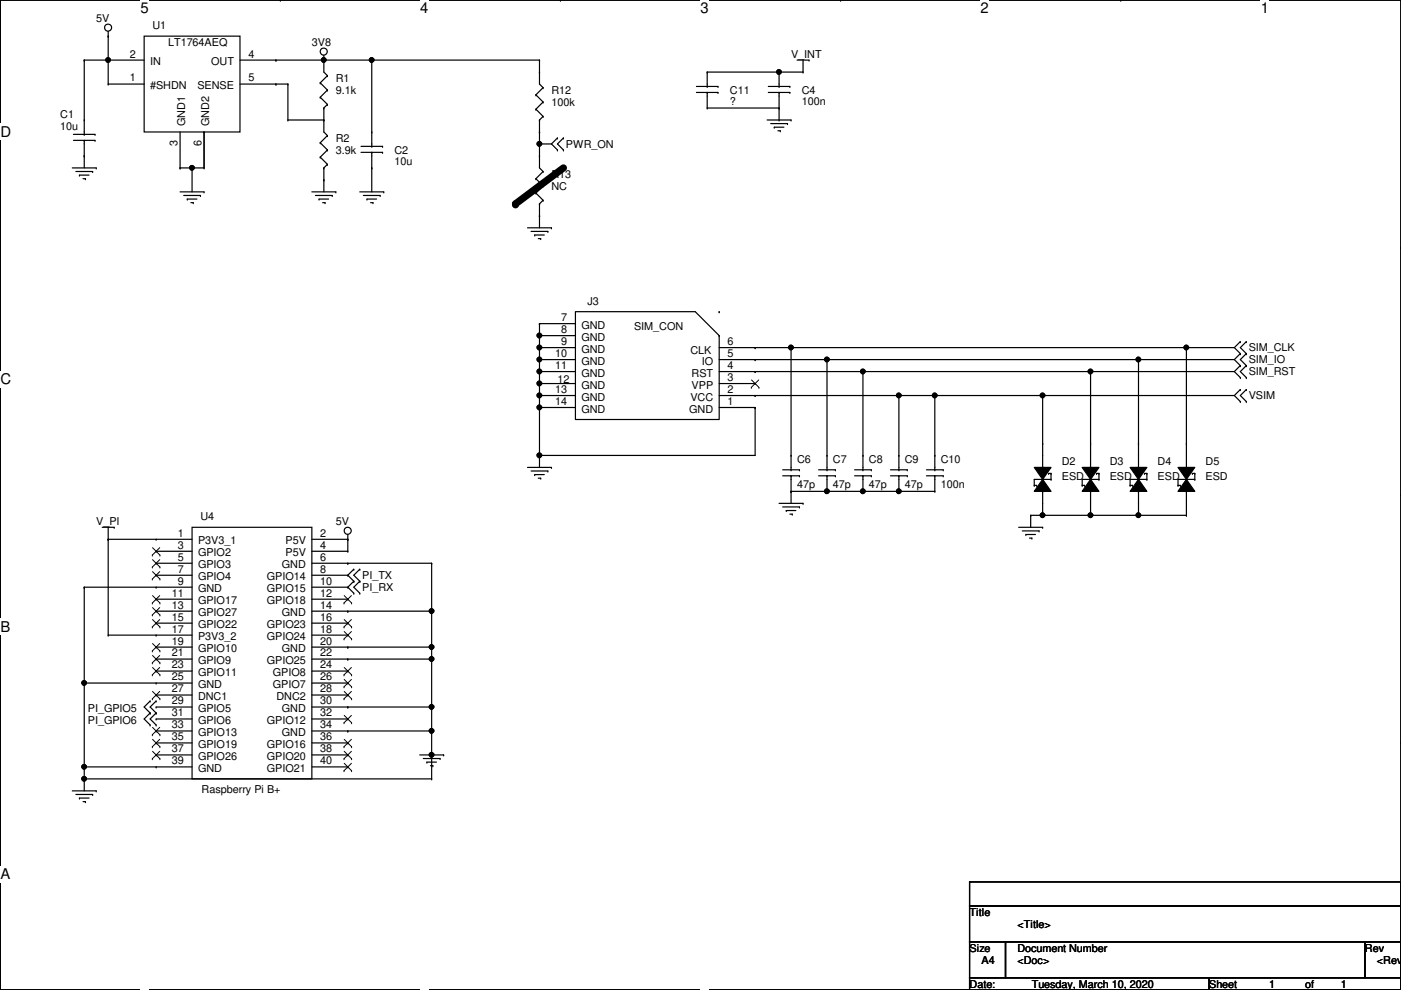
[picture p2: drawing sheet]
<svg xmlns="http://www.w3.org/2000/svg" width="297mm" height="210mm" viewBox="0 0 297 210" stroke-linecap="round" stroke-linejoin="round" font-family="sans-serif">
<path d="M.1 0h296.9v209.8h-296.9z" fill="none" stroke="#000" stroke-width=".25"/>
<g fill="#fff">
<path d="M29.8 0h1.7v3.5h-1.7z"/>
<path d="M29.8 209.8l1.7 .1z"/>
</g>
<path d="M59.4 0h.1M59.4 209.8h.1" fill="none" stroke="#000" stroke-width=".25"/>
<g fill="#fff">
<path d="M89.1 0h1.7v3.5h-1.7z"/>
<path d="M89.1 209.8l1.7 .1z"/>
</g>
<path d="M118.8 0h.1M118.8 209.8h.1" fill="none" stroke="#000" stroke-width=".25"/>
<g fill="#fff">
<path d="M148.5 0h1.7v3.5h-1.7z"/>
<path d="M148.5 209.8l1.7 .1z"/>
</g>
<path d="M178.2 0h.1M178.2 209.8h.1" fill="none" stroke="#000" stroke-width=".25"/>
<g fill="#fff">
<path d="M207.9 0h1.7v3.5h-1.7z"/>
<path d="M207.9 209.8l1.7 .1z"/>
</g>
<path d="M237.6 0h.1M237.6 209.8h.1" fill="none" stroke="#000" stroke-width=".25"/>
<g fill="#fff">
<path d="M267.3 0h1.7v3.5h-1.7z"/>
<path d="M267.3 209.8l1.7 .1z"/>
<path d="M.1 26.2h2.2v3.5h-2.2z"/>
<path d="M297 26.2l.1 3.5z"/>
<path d="M.1 78.7h2.2v3.5h-2.2z"/>
<path d="M297 78.7l.1 3.5z"/>
</g>
<path d="M.1 52.5h.1M297 52.5h.1" fill="none" stroke="#000" stroke-width=".25"/>
<g fill="#fff">
<path d="M.1 131.1h2.1v3.5h-2.1z"/>
<path d="M297 131.1l.1 3.5z"/>
</g>
<path d="M.1 104.9h.1M297 104.9h.1" fill="none" stroke="#000" stroke-width=".25"/>
<path d="M.1 104.9h.1M297 104.9h.1" fill="none" stroke="#000" stroke-width=".21"/>
<g fill="#fff">
<path d="M.1 183.6h2.1v3.5h-2.1z"/>
<path d="M297 183.6l.1 3.5z"/>
</g>
<g fill="none" stroke="#000" stroke-width=".25">
<path d="M17.9 12.7h.1M17.9 12.7h12.7M17.9 12.7v15.8M22.9 7.7h.1M22.9 12.7h.1M22.9 17.8h.1M22.9 6.6v11.2M22.9 17.8h7.7M30.6 7.7h20.3v20.3h-20.3zM50.9 12.7h63.5M50.9 17.8h10.1M58.5 12.7h.1"/>
<path d="M58.5 17.8h.1M61 17.8h.1M61 17.8v7.6M67.9 17.6h.1M67.9 17.6l1.5 1.5M68.7 12.7h.1M68.7 11.7v3.6l.7 .7M69.4 16h.1M69.4 19.1h.1M69.4 16l-1.5 1.6M69.4 19.1l-1.5 1.5M78.8 12.7h.1"/>
<path d="M78.8 12.7v18.3M114.4 15.3h.1M114.4 12.7h.1M114.4 12.7v5.1l.7 .8M115.1 18.6h.1M115.1 18.6l-1.5 1.5M147.7 19.6h4.5M147.7 18.3h4.5M149.9 18.3h.1M149.9 19.6h.1M149.9 15.3h.1M149.9 15.3v3"/>
<path d="M149.9 19.6v3.3M149.9 15.3h20.4M152.2 19.6h.1M152.2 18.3h.1M162.9 19.6h4.6M162.9 18.3h4.6M165.2 18.3h.1M165.2 19.6h.1M165.2 15.3h.1M165.2 15.3v3M165.2 19.6v5.8M167.5 19.6h.1"/>
<path d="M167.5 18.3h.1M169 12.7h2.5M170.3 15.3h.1M170.3 12.7v2.6M171.5 12.7h.1M15.3 35.6h5.1M15.6 29.8h4.5M15.6 28.5h4.5M16.1 36.4h3.5M16.8 37.1h.1M16.8 37.1h2.1M17.6 37.9h.5"/>
<path d="M17.9 28.5h.1M17.9 29.8h.1M17.9 25.4h.1M17.9 33.1h.1M17.9 29.8v5.8M18.1 37.9h.1M19.6 36.4h.1M20.1 29.8h.1M20.1 28.5h.1M20.4 35.6h.1M38.2 35.6h.1M38.2 35.6h5.1"/>
<path d="M38.2 28v7.6M40.7 35.6h.1M40.7 35.6v5.1M43.3 35.6h.1M43.3 28h.1M43.3 28v7.6M61 25.4h.1M61 25.4h7.7M67.9 30.3h.1M67.9 33.3h.1M67.9 20.6h.1M67.9 30.3l1.5 1.5"/>
<path d="M67.9 33.3l1.5 1.5M67.9 20.6l1.5 1.5M68.7 35.6h.1M68.7 25.4h.1M68.7 38.1h.1M68.7 22.9h.1M68.7 22.9v5.1l.7 .7M68.7 35.6v5.1M69.4 28.7h.1M69.4 31.8h.1M69.4 34.8h.1M69.4 22.1h.1"/>
<path d="M69.4 28.7l-1.5 1.6M69.4 31.8l-1.5 1.5M69.4 34.8l-.7 .8M69.4 22.1l-.7 .8M76.5 32.3h4.6M76.5 31h4.6M78.8 31h.1M78.8 32.3h.1M78.8 28h.1M78.8 35.6h.1M78.8 32.3v8.4M81.1 32.3h.1"/>
<path d="M81.1 31h.1M113.6 37.9h.1M113.6 20.1h.1M113.6 23.2h.1M113.6 37.9l1.5 1.5M113.6 20.1l1.5 1.5M113.6 23.2l1.5 1.5M114.4 33.1h.1M114.4 25.4h.1M114.4 28h.1M114.4 30.5h.1M114.4 25.4v10.2l.7 .8"/>
<path d="M114.4 30.5h2.5M115.1 36.4h.1M115.1 39.4h.1M115.1 21.6h.1M115.1 24.7h.1M115.1 36.4l-1.5 1.5M115.1 39.4l-1.5 1.5M115.1 21.6l-1.5 1.6M115.1 24.7l-.7 .7M116.9 30.5l1.3 1.3M118.2 29.3h.1M118.2 31.8h.1"/>
<path d="M118.2 29.3l-1.3 1.2M119.5 31.8h.1M119.5 29.3h.1M119.5 29.3l-1.3 1.2 1.3 1.3M149.9 22.9h.1M149.9 22.9h15.3M162.6 25.4h5.1M163.4 26.2h3.6M164.2 27h.1M164.2 27h2M164.9 27.7h.5M165.2 22.9h.1"/>
<path d="M165.2 25.4h.1M165.4 27.7h.1M167 26.2h.1M167.7 25.4h.1M38.2 40.7h5.1M38.9 41.4h3.6M39.7 42.2h.1M39.7 42.2h2M40.5 43h.5M41 43h.1M42.5 41.4h.1M43.3 40.7h.1"/>
<path d="M66.1 40.7h5.1M66.9 41.4h3.5M67.6 42.2h.1M67.6 42.2h2.1M68.4 43h.5M68.9 43h.1M70.4 41.4h.1M71.2 40.7h.1M76.3 40.7h5.1M77 41.4h3.6M77.8 42.2h.1M77.8 42.2h2"/>
<path d="M78.6 43h.5M79.1 43h.1M80.6 41.4h.1M81.4 40.7h.1M111.8 48.3h5.1M112.6 49.1h3.6M113.4 49.8h.1M113.4 49.8h2M113.6 40.9h.1M113.6 40.9l1.5 1.6M114.1 50.6h.5M114.4 43.2h.1"/>
<path d="M114.4 45.8h.1M114.4 43.2v5.1M114.6 50.6h.1M115.1 42.5h.1M115.1 42.5l-.7 .7M116.2 49.1h.1M116.9 48.3h.1M114.4 68.6h.1M114.4 71.2h.1M114.4 73.7h.1M114.4 76.2h.1M114.4 78.8h.1"/>
<path d="M114.4 68.6v30.5M114.4 78.8h7.6M114.4 73.7h7.6M114.4 76.2h7.6M114.4 68.6h7.6M114.4 71.2h7.6M122 66.1h25.4l5.1 5.1v17.7h-30.5zM152.5 66.1h.1M152.5 71.2h.1M152.5 78.8h109.2M152.5 73.7h109.2M152.5 76.2h109.2"/>
<path d="M160.1 78.8h.1M160.1 73.7h.1M160.1 76.2h.1M167.7 73.7h.1M167.7 73.7v25.9M175.3 76.2h.1M175.3 76.2v23.4M183 78.8h.1M183 78.8v20.8M231.2 78.8h.1M231.2 78.8v20.3M241.4 76.2h.1"/>
<path d="M241.4 76.2v22.9M251.5 73.7h.1M251.5 73.7v25.4M261.7 73.7l1.3 1.3M261.7 76.2l1.3 1.3M261.7 78.8l1.3 1.3M263 72.4h.1M263 75h.1M263 77.5h.1M263 72.4l-1.3 1.3M263 75l-1.3 1.2M263 77.5l-1.3 1.3"/>
<path d="M264.2 75h.1M264.2 72.4h.1M264.2 77.5h.1M264.2 72.4l-1.2 1.3 1.2 1.3M264.2 75l-1.2 1.2 1.2 1.3M264.2 77.5l-1.2 1.3 1.2 1.3M111.8 99.1h5.1M112.6 99.9h3.6M114.4 81.3h.1M114.4 83.9h.1M114.4 86.4h.1M114.4 96.6h.1"/>
<path d="M114.4 83.9h7.6M114.4 86.4h7.6M114.4 81.3h7.6M116.2 99.9h.1M116.9 99.1h.1M152.5 83.9h109.2M152.5 86.4h7.6M152.5 81.3h7.6M160.1 83.9h.1M160.1 86.4h.1M160.1 81.3h.1M160.1 86.4v10.2h-45.7"/>
<path d="M165.9 99.6h3.6M167.7 99.6h.1M167.7 96.6h.1M169.5 99.6h.1M173.6 99.6h3.5M175.3 99.6h.1M175.3 96.6h.1M177.1 99.6h.1M181.2 99.6h3.5M183 99.6h.1M183 96.6h.1M184.7 99.6h.1"/>
<path d="M188.8 99.6h3.6M190.6 99.6h.1M190.6 96.6h.1M190.6 83.9h.1M190.6 83.9v15.7M192.4 99.6h.1M196.4 99.6h3.6M198.2 99.6h.1M198.2 96.6h.1M198.2 83.9h.1M198.2 83.9v15.7M200 99.6h.1"/>
<path d="M219.3 99.1h3.5l-1.7 2.5zM221.1 99.1h.1M221.1 94h.1M221.1 83.9h.1M221.1 83.9v15.2M229.4 99.1h3.6l-1.8 2.5zM231.2 99.1h.1M231.2 94h.1M239.6 99.1h3.6l-1.8 2.5zM241.4 99.1h.1M241.4 94h.1M249.8 99.1h3.5l-1.8 2.5z"/>
<path d="M251.5 99.1h.1M251.5 94h.1M261.7 83.9l1.3 1.2M263 80.1h.1M263 82.6h.1M263 85.1h.1M263 82.6l-1.3 1.3M264.2 80.1h.1M264.2 85.1h.1M264.2 82.6h.1M264.2 82.6l-1.2 1.3 1.2 1.2M21.7 111.8h2.5"/>
<path d="M22.9 114.3h.1M22.9 111.8v22.9M22.9 114.3h17.8M24.2 111.8h.1M33.1 114.3h.1M33.1 116.9h.1M33.1 119.4h.1M33.1 116.9h7.6M33.1 119.4h7.6M40.7 111.8h25.4v53.3h-25.4zM66.1 114.3h7.6M66.1 116.9h7.6"/>
<path d="M66.1 119.4h25.4M73.7 114.3h.1M73.7 116.9h.1M73.7 119.4h.1M73.7 113.3v3.6M91.5 119.4h.1M91.5 119.4v45.7M113.4 100.6h.1M113.4 100.6h2M114.1 101.4h.5M114.6 101.4h.1M165.2 106.7h5.1"/>
<path d="M165.9 107.5h3.6M165.9 100.9h3.6M166.7 108.2h.1M166.7 108.2h2M167.5 109h.5M167.7 100.9h.1M167.7 104.2h.1M167.7 100.9v5.8M167.7 104.2h30.5M168 109h.1M169.5 107.5h.1M169.5 100.9h.1"/>
<path d="M170.3 106.7h.1M173.6 100.9h3.5M175.3 100.9h.1M175.3 104.2h.1M175.3 100.9v3.3M177.1 100.9h.1M181.2 100.9h3.5M183 100.9h.1M183 104.2h.1M183 100.9v3.3M184.7 100.9h.1M188.8 100.9h3.6"/>
<path d="M190.6 100.9h.1M190.6 104.2h.1M190.6 100.9v3.3M192.4 100.9h.1M196.4 100.9h3.6M198.2 100.9h.1M198.2 104.2h.1M198.2 100.9v3.3M200 100.9h.1M216 111.8h5.1M216.7 112.6h3.6M217.5 113.3h.1"/>
<path d="M217.5 113.3h2M218.3 114.1h.5M218.5 109.3h.1M218.5 109.3h33M218.5 109.3v2.5M218.8 114.1h.1M219.3 102.9h.1M219.3 102.9h.5M219.8 102.9h.1M220.3 112.6h.1M221.1 101.6l1.7 2.6h-3.5zM221.1 111.8h.1"/>
<path d="M221.1 104.2h.1M221.1 109.3h.1M221.1 104.2v5.1M222.3 100.4h.1M222.3 100.4h.5M222.8 101.6h.1M222.8 100.4h.1M222.8 101.6h-3.5v1.3M222.8 100.4v1.2M229.4 102.9h.1M229.4 102.9h.6M230 102.9h.1"/>
<path d="M231.2 101.6l1.8 2.6h-3.6zM231.2 104.2h.1M231.2 109.3h.1M231.2 104.2v5.1M232.5 100.4h.1M232.5 100.4h.5M233 101.6h.1M233 100.4h.1M233 101.6h-3.6v1.3M233 100.4v1.2M239.6 102.9h.1M239.6 102.9h.5"/>
<path d="M240.1 102.9h.1M241.4 101.6l1.8 2.6h-3.6zM241.4 104.2h.1M241.4 109.3h.1M241.4 104.2v5.1M242.7 100.4h.1M242.7 100.4h.5M243.2 101.6h.1M243.2 100.4h.1M243.2 101.6h-3.6v1.3M243.2 100.4v1.2M249.8 102.9h.1"/>
<path d="M249.8 102.9h.5M250.3 102.9h.1M251.5 101.6l1.8 2.6h-3.5zM251.5 104.2h.1M251.5 109.3h.1M251.5 104.2v5.1M252.8 100.4h.1M252.8 100.4h.5M253.3 101.6h.1M253.3 100.4h.1M253.3 101.6h-3.5v1.3M253.3 100.4v1.2"/>
<path d="M17.9 124.5h.1M17.9 124.5h22.8M17.9 124.5v43.2M22.9 134.7h.1M22.9 134.7h17.8M33.1 122h.1M33.1 124.5h.1M33.1 127h.1M33.1 129.6h.1M33.1 132.1h.1M33.1 134.7h.1M33.1 137.2h.1"/>
<path d="M33.1 139.7h.1M33.1 122h7.6M33.1 127h7.6M33.1 129.6h7.6M33.1 132.1h7.6M33.1 137.2h7.6M33.1 139.7h7.6M66.1 122h7.6M66.1 124.5h7.6M66.1 127h7.6M66.1 129.6h25.4M66.1 132.1h7.6"/>
<path d="M66.1 134.7h7.6M66.1 137.2h25.4M66.1 139.7h25.4M73.7 122h.1M73.7 124.5h.1M73.7 127h.1M73.7 129.6h.1M73.7 132.1h.1M73.7 134.7h.1M73.7 137.2h.1M73.7 139.7h.1M73.7 122l1.3 1.2"/>
<path d="M73.7 124.5l1.3 1.3M75 120.7h.1M75 123.2h.1M75 125.8h.1M75 120.7l-1.3 1.3M75 123.2l-1.3 1.3M76.3 123.2h.1M76.3 120.7h.1M76.3 125.8h.1M76.3 120.7l-1.3 1.3 1.3 1.2M76.3 123.2l-1.3 1.3 1.3 1.3M91.5 129.6h.1"/>
<path d="M91.5 137.2h.1M91.5 139.7h.1M.1 157.4h.1M17.9 144.8h.1M17.9 144.8h22.8M31.8 148.6h.1M31.8 151.2h.1M31.8 153.7h.1M31.8 148.6l-1.2 1.3 1.2 1.3M31.8 151.2l-1.2 1.2 1.2 1.3M33.1 148.6h.1M33.1 151.2h.1"/>
<path d="M33.1 153.7h.1M33.1 142.3h.1M33.1 144.8h.1M33.1 147.4h.1M33.1 149.9h.1M33.1 152.4h.1M33.1 155h.1M33.1 157.5h.1M33.1 148.6l-1.3 1.3 1.3 1.3M33.1 151.2l-1.3 1.2 1.3 1.3M33.1 142.3h7.6M33.1 147.4h7.6"/>
<path d="M33.1 149.9h7.6M33.1 152.4h7.6M33.1 155h7.6M33.1 157.5h7.6M66.1 142.3h7.6M66.1 144.8h7.6M66.1 147.4h7.6M66.1 149.9h25.4M66.1 152.4h7.6M66.1 155h25.4M66.1 157.5h7.6M73.7 142.3h.1"/>
<path d="M73.7 144.8h.1M73.7 147.4h.1M73.7 149.9h.1M73.7 152.4h.1M73.7 155h.1M73.7 157.5h.1M91.5 155h.1M91.5 149.9h.1M297 157.4h.1M15.3 167.7h5.1M16.1 168.4h3.5M16.8 169.2h.1"/>
<path d="M16.8 169.2h2.1M17.6 170h.5M17.9 162.6h.1M17.9 165.1h.1M17.9 162.6h22.8M17.9 165.1h73.6M18.1 170h.1M19.6 168.4h.1M20.4 167.7h.1M33.1 160.1h.1M33.1 162.6h.1M33.1 160.1h7.6"/>
<path d="M66.1 160.1h7.6M66.1 162.6h7.6M73.7 160.1h.1M73.7 162.6h.1M89 160.1h5.1M89.7 160.8h3.6M90.5 161.6h.1M90.5 161.6h2M91.3 162.3h.5M91.5 165.1h.1M91.8 162.3h.1M93.3 160.8h.1"/>
<path d="M94.1 160.1h.1M205.6 187h91.4v5.1h-91.4zM205.6 192.1h91.4v7.6h-91.4zM205.6 199.7h7.6v7.6h-7.6zM213.2 199.7h76.2v7.6h-76.2zM289.4 199.7h7.6v7.6h-7.6zM205.6 207.3h50.8v2.5h-50.8zM256.4 207.3h40.6v2.5h-40.6z"/>
<circle cx="22.9" cy="5.9" r=".75"/>
<circle cx="22.9" cy="12.7" r=".49"/>
<circle cx="68.6" cy="10.9" r=".75"/>
<circle cx="68.6" cy="12.7" r=".49"/>
<circle cx="78.8" cy="12.7" r=".49"/>
<circle cx="165.2" cy="15.3" r=".49"/>
<circle cx="40.7" cy="35.6" r=".49"/>
<circle cx="114.4" cy="30.5" r=".49"/>
<circle cx="114.4" cy="71.1" r=".49"/>
<circle cx="114.4" cy="76.2" r=".49"/>
<circle cx="114.4" cy="73.7" r=".49"/>
<circle cx="114.4" cy="78.8" r=".49"/>
<circle cx="167.7" cy="73.7" r=".49"/>
<circle cx="175.3" cy="76.2" r=".49"/>
<circle cx="182.9" cy="78.8" r=".49"/>
<circle cx="231.2" cy="78.8" r=".49"/>
<circle cx="241.4" cy="76.2" r=".49"/>
<circle cx="251.5" cy="73.7" r=".49"/>
<circle cx="114.4" cy="81.3" r=".49"/>
<circle cx="114.4" cy="86.4" r=".49"/>
<circle cx="114.4" cy="96.5" r=".49"/>
<circle cx="114.4" cy="83.8" r=".49"/>
<circle cx="190.6" cy="83.8" r=".49"/>
<circle cx="198.2" cy="83.8" r=".49"/>
<circle cx="221" cy="83.8" r=".49"/>
<circle cx="73.7" cy="112.5" r=".75"/>
<circle cx="175.3" cy="104.2" r=".49"/>
<circle cx="182.9" cy="104.2" r=".49"/>
<circle cx="190.6" cy="104.2" r=".49"/>
<circle cx="221" cy="109.2" r=".49"/>
<circle cx="231.2" cy="109.2" r=".49"/>
<circle cx="241.4" cy="109.2" r=".49"/>
<circle cx="91.5" cy="129.6" r=".49"/>
<circle cx="91.5" cy="137.2" r=".49"/>
<circle cx="91.5" cy="139.7" r=".49"/>
<circle cx="17.8" cy="144.8" r=".49"/>
<circle cx="91.5" cy="155" r=".49"/>
<circle cx="91.5" cy="149.9" r=".49"/>
<circle cx="17.8" cy="165.1" r=".49"/>
<circle cx="17.8" cy="162.6" r=".49"/>
<circle cx="91.5" cy="160" r=".49"/>
</g>
<path d="M119.5 35.6l-10.2 7.6" fill="none" stroke="#000" stroke-width="1.5"/>
<circle cx="109.3" cy="43.2" r=".76" fill="#000"/>
<g fill="#000">
<path d="M221.1 101.6l1.7 2.6h-3.5z" fill-rule="evenodd"/>
<path d="M219.3 99.1h3.5l-1.7 2.5z" fill-rule="evenodd"/>
<path d="M231.2 101.6l1.8 2.6h-3.6z" fill-rule="evenodd"/>
<path d="M229.4 99.1h3.6l-1.8 2.5z" fill-rule="evenodd"/>
<path d="M241.4 101.6l1.8 2.6h-3.6z" fill-rule="evenodd"/>
<path d="M239.6 99.1h3.6l-1.8 2.5z" fill-rule="evenodd"/>
<path d="M251.5 101.6l1.8 2.6h-3.5z" fill-rule="evenodd"/>
<path d="M249.8 99.1h3.5l-1.8 2.5z" fill-rule="evenodd"/>
<circle cx="22.9" cy="12.7" r=".49"/>
<circle cx="68.6" cy="12.7" r=".49"/>
<circle cx="78.8" cy="12.7" r=".49"/>
<circle cx="165.2" cy="15.3" r=".49"/>
<circle cx="40.7" cy="35.6" r=".49"/>
<circle cx="114.4" cy="30.5" r=".49"/>
<circle cx="114.4" cy="71.1" r=".49"/>
<circle cx="114.4" cy="76.2" r=".49"/>
<circle cx="114.4" cy="73.7" r=".49"/>
<circle cx="114.4" cy="78.8" r=".49"/>
<circle cx="167.7" cy="73.7" r=".49"/>
<circle cx="175.3" cy="76.2" r=".49"/>
<circle cx="182.9" cy="78.8" r=".49"/>
<circle cx="231.2" cy="78.8" r=".49"/>
<circle cx="241.4" cy="76.2" r=".49"/>
<circle cx="251.5" cy="73.7" r=".49"/>
<circle cx="114.4" cy="81.3" r=".49"/>
<circle cx="114.4" cy="86.4" r=".49"/>
<circle cx="114.4" cy="96.5" r=".49"/>
<circle cx="114.4" cy="83.8" r=".49"/>
<circle cx="190.6" cy="83.8" r=".49"/>
<circle cx="198.2" cy="83.8" r=".49"/>
<circle cx="221" cy="83.8" r=".49"/>
<circle cx="175.3" cy="104.2" r=".49"/>
<circle cx="182.9" cy="104.2" r=".49"/>
<circle cx="190.6" cy="104.2" r=".49"/>
<circle cx="221" cy="109.2" r=".49"/>
<circle cx="231.2" cy="109.2" r=".49"/>
<circle cx="241.4" cy="109.2" r=".49"/>
<circle cx="91.5" cy="129.6" r=".49"/>
<circle cx="91.5" cy="137.2" r=".49"/>
<circle cx="91.5" cy="139.7" r=".49"/>
<circle cx="17.8" cy="144.8" r=".49"/>
<circle cx="91.5" cy="155" r=".49"/>
<circle cx="91.5" cy="149.9" r=".49"/>
<circle cx="17.8" cy="165.1" r=".49"/>
<circle cx="17.8" cy="162.6" r=".49"/>
<circle cx="91.5" cy="160" r=".49"/>
</g>
<g fill="none" stroke="#000" stroke-width=".21">
<path d="M159.3 82.1h.1M159.3 80.6l1.6 1.5M160.9 80.6l-1.6 1.5M160.9 82.1h.1M32.3 117.7h.1M32.3 116.1l1.6 1.6M32.3 118.7l1.6 1.5M33.9 116.1l-1.6 1.6M33.9 118.7l-1.6 1.5M33.9 117.7h.1M32.3 120.2h.1M32.3 122.8h.1"/>
<path d="M32.3 127.8h.1M32.3 130.4h.1M32.3 132.9h.1M32.3 138h.1M32.3 121.2l1.6 1.6M32.3 126.3l1.6 1.5M32.3 128.8l1.6 1.6M32.3 131.4l1.6 1.5M32.3 136.4l1.6 1.6M32.3 139l1.6 1.5M33.9 121.2l-1.6 1.6M33.9 126.3l-1.6 1.5"/>
<path d="M33.9 128.8l-1.6 1.6M33.9 131.4l-1.6 1.5M33.9 136.4l-1.6 1.6M33.9 139l-1.6 1.5M33.9 120.2h.1M33.9 122.8h.1M33.9 127.8h.1M33.9 130.4h.1M33.9 132.9h.1M33.9 138h.1M72.9 127.8h.1M72.9 132.9h.1"/>
<path d="M72.9 135.5h.1M73 126.3l1.5 1.5M73 131.4l1.5 1.5M73 133.9l1.5 1.6M74.5 126.3l-1.6 1.5M74.5 131.4l-1.6 1.5M74.5 133.9l-1.6 1.6M74.5 127.8h.1M74.5 132.9h.1M74.5 135.5h.1M32.3 140.5h.1M32.3 143.1h.1"/>
<path d="M32.3 148.2h.1M32.3 155.8h.1M32.3 158.3h.1M32.3 141.5l1.6 1.6M32.3 146.6l1.6 1.6M32.3 154.2l1.6 1.6M32.3 156.8l1.6 1.5M32.3 159.3l1.6 1.6M33.9 141.5l-1.6 1.6M33.9 146.6l-1.6 1.6M33.9 154.2l-1.6 1.6M33.9 156.8l-1.6 1.5"/>
<path d="M33.9 159.3l-1.6 1.6M33.9 140.5h.1M33.9 143.1h.1M33.9 148.2h.1M33.9 155.8h.1M33.9 158.3h.1M72.9 143.1h.1M72.9 145.6h.1M72.9 148.2h.1M72.9 153.2h.1M72.9 158.3h.1M73 141.5l1.5 1.6"/>
<path d="M73 144.1l1.5 1.5M73 146.6l1.5 1.6M73 151.7l1.5 1.5M73 156.8l1.5 1.5M73 159.3l1.5 1.6M74.5 141.5l-1.6 1.6M74.5 144.1l-1.6 1.5M74.5 146.6l-1.6 1.6M74.5 151.7l-1.6 1.5M74.5 156.8l-1.6 1.5M74.5 159.3l-1.6 1.6M74.5 143.1h.1"/>
<path d="M74.5 145.6h.1M74.5 148.2h.1M74.5 153.2h.1M74.5 158.3h.1M32.3 160.9h.1M33.9 160.9h.1M72.9 160.9h.1M72.9 163.4h.1M73 161.8l1.5 1.6M74.5 161.8l-1.6 1.6M74.5 160.9h.1M74.5 163.4h.1"/>
</g>
<g font-size="3.1">
<text x="29.8" y="2.8">5</text>
<text x="89.1" y="2.8">4</text>
<text x="148.5" y="2.8">3</text>
<text x="207.9" y="2.8">2</text>
<text x="267.3" y="2.8">1</text>
<text x=".1" y="29">D</text>
<text x=".1" y="81.5">C</text>
<text x=".1" y="133.9">B</text>
<text x=".1" y="186.4">A</text>
</g>
<g font-size="2.3">
<text x="20.4" y="4.7">5V</text>
<text x="32.3" y="6.2">U1</text>
<text x="35.6" y="9.7">LT1764AEQ</text>
<text x="66.1" y="9.7">3V8</text>
<text x="27.5" y="12.2">2</text>
<text x="27.5" y="17.3">1</text>
<text x="31.8" y="13.8">IN</text>
<text x="44.8" y="13.8">OUT</text>
<text x="52.7" y="17.3">5</text>
<text x="52.7" y="12.2">4</text>
<text x="71.2" y="17.4">R1</text>
<text x="167.7" y="12.3">V_INT</text>
<text x="31.8" y="18.9">#SHDN</text>
<text x="41.9" y="18.9">SENSE</text>
<text x="71.2" y="19.9">9.1k</text>
<text x="116.9" y="19.9">R12</text>
<text x="116.9" y="22.4">100k</text>
<text x="154.8" y="19.9">C11</text>
<text x="154.8" y="22.2">?</text>
<text x="170" y="19.9">C4</text>
<text x="170" y="22.2">100n</text>
<text x="12.8" y="25">C1</text>
<text x="12.8" y="27.5">10u</text>
<text x="39.2" y="26.7" transform="rotate(-90 39.2 26.7)">GND1</text>
<text x="44.3" y="26.7" transform="rotate(-90 44.3 26.7)">GND2</text>
<text x="37.6" y="31" transform="rotate(-90 37.6 31)">3</text>
<text x="42.7" y="31" transform="rotate(-90 42.7 31)">6</text>
<text x="71.2" y="30.1">R2</text>
<text x="71.2" y="32.6">3.9k</text>
<text x="83.6" y="32.6">C2</text>
<text x="83.6" y="34.9">10u</text>
<text x="120" y="31.3">PWR_ON</text>
<text x="116.9" y="37.7">R13</text>
<text x="116.9" y="40.2">NC</text>
<text x="124.5" y="64.6">J3</text>
<text x="119" y="68.1">7</text>
<text x="119" y="70.6">8</text>
<text x="123.3" y="69.7">GND</text>
<text x="134.4" y="69.9">SIM_CON</text>
<text x="117.7" y="75.7">10</text>
<text x="119" y="73.2">9</text>
<text x="123.3" y="72.2">GND</text>
<text x="123.3" y="74.8">GND</text>
<text x="123.3" y="77.3">GND</text>
<text x="146.4" y="75">CLK</text>
<text x="148.8" y="77.3">IO</text>
<text x="154.3" y="73.2">6</text>
<text x="154.3" y="75.7">5</text>
<text x="264.7" y="74.5">SIM_CLK</text>
<text x="264.7" y="77">SIM_IO</text>
<text x="117.7" y="78.2">11</text>
<text x="117.7" y="83.3">13</text>
<text x="118.2" y="81.1">12</text>
<text x="123.3" y="79.8">GND</text>
<text x="123.3" y="82.4">GND</text>
<text x="146.6" y="79.8">RST</text>
<text x="146.6" y="82.4">VPP</text>
<text x="154.3" y="78.2">4</text>
<text x="154.3" y="80.8">3</text>
<text x="154.3" y="83.3">2</text>
<text x="264.7" y="79.6">SIM_RST</text>
<text x="117.7" y="85.9">14</text>
<text x="123.3" y="84.9">GND</text>
<text x="123.3" y="87.5">GND</text>
<text x="146.1" y="87.5">GND</text>
<text x="146.4" y="84.9">VCC</text>
<text x="154.3" y="85.9">1</text>
<text x="264.7" y="84.7">VSIM</text>
<text x="169" y="98.1">C6</text>
<text x="176.6" y="98.1">C7</text>
<text x="184.2" y="98.1">C8</text>
<text x="191.9" y="98.1">C9</text>
<text x="199.5" y="98.1">C10</text>
<text x="225.1" y="98.6">D2</text>
<text x="225.1" y="101.7">ESD</text>
<text x="235.3" y="98.6">D3</text>
<text x="235.3" y="101.7">ESD</text>
<text x="245.4" y="98.6">D4</text>
<text x="245.4" y="101.7">ESD</text>
<text x="255.6" y="98.6">D5</text>
<text x="255.6" y="101.7">ESD</text>
<text x="169" y="103.5">47p</text>
<text x="176.6" y="103.5">47p</text>
<text x="184.2" y="103.5">47p</text>
<text x="191.9" y="103.5">47p</text>
<text x="199.5" y="103.5">100n</text>
<text x="20.4" y="111.3">V_PI</text>
<text x="37.7" y="113.8">1</text>
<text x="42.5" y="110.3">U4</text>
<text x="67.9" y="113.8">2</text>
<text x="71.2" y="111.3">5V</text>
<text x="37.7" y="116.3">3</text>
<text x="37.7" y="118.9">5</text>
<text x="42" y="115.4">P3V3_1</text>
<text x="42" y="117.9">GPIO2</text>
<text x="60.5" y="115.4">P5V</text>
<text x="60.5" y="117.9">P5V</text>
<text x="67.9" y="116.3">4</text>
<text x="67.9" y="118.9">6</text>
<text x="37.7" y="121.4">7</text>
<text x="37.7" y="124">9</text>
<text x="42" y="120.5">GPIO3</text>
<text x="42" y="123">GPIO4</text>
<text x="42" y="125.6">GND</text>
<text x="56.6" y="123">GPIO14</text>
<text x="56.6" y="125.6">GPIO15</text>
<text x="59.8" y="120.5">GND</text>
<text x="67.9" y="121.4">8</text>
<text x="67.9" y="124">10</text>
<text x="76.8" y="122.8">PI_TX</text>
<text x="76.8" y="125.3">PI_RX</text>
<text x="36.4" y="126.5">11</text>
<text x="36.4" y="129">13</text>
<text x="36.4" y="131.6">15</text>
<text x="42" y="128.1">GPIO17</text>
<text x="42" y="130.6">GPIO27</text>
<text x="56.6" y="128.1">GPIO18</text>
<text x="59.8" y="130.6">GND</text>
<text x="67.9" y="126.5">12</text>
<text x="67.9" y="129">14</text>
<text x="67.9" y="131.6">16</text>
<text x="36.4" y="134.1">17</text>
<text x="36.4" y="136.7">19</text>
<text x="42" y="133.2">GPIO22</text>
<text x="42" y="135.7">P3V3_2</text>
<text x="56.6" y="133.2">GPIO23</text>
<text x="56.6" y="135.7">GPIO24</text>
<text x="67.9" y="134.1">18</text>
<text x="67.9" y="136.7">20</text>
<text x="36.4" y="139.2">21</text>
<text x="36.4" y="141.7">23</text>
<text x="42" y="138.3">GPIO10</text>
<text x="42" y="140.8">GPIO9</text>
<text x="42" y="143.3">GPIO11</text>
<text x="56.6" y="140.8">GPIO25</text>
<text x="57.9" y="143.3">GPIO8</text>
<text x="59.8" y="138.3">GND</text>
<text x="67.9" y="141.7">24</text>
<text x="67.9" y="139.2">22</text>
<text x="36.4" y="144.3">25</text>
<text x="36.4" y="146.8">27</text>
<text x="36.4" y="149.4">29</text>
<text x="42" y="145.9">GND</text>
<text x="42" y="148.4">DNC1</text>
<text x="57.9" y="145.9">GPIO7</text>
<text x="58.6" y="148.4">DNC2</text>
<text x="67.9" y="144.3">26</text>
<text x="67.9" y="146.8">28</text>
<text x="67.9" y="149.4">30</text>
<text x="18.6" y="151">PI_GPIO5</text>
<text x="18.6" y="153.5">PI_GPIO6</text>
<text x="36.4" y="151.9">31</text>
<text x="36.4" y="154.4">33</text>
<text x="42" y="151">GPIO5</text>
<text x="42" y="153.5">GPIO6</text>
<text x="56.6" y="153.5">GPIO12</text>
<text x="59.8" y="151">GND</text>
<text x="67.9" y="151.9">32</text>
<text x="67.9" y="154.4">34</text>
<text x="36.4" y="157">35</text>
<text x="36.4" y="159.5">37</text>
<text x="42" y="156">GPIO13</text>
<text x="42" y="158.6">GPIO19</text>
<text x="42" y="161.1">GPIO26</text>
<text x="56.6" y="158.6">GPIO16</text>
<text x="56.6" y="161.1">GPIO20</text>
<text x="59.8" y="156">GND</text>
<text x="67.9" y="157">36</text>
<text x="67.9" y="159.5">38</text>
<text x="36.4" y="162.1">39</text>
<text x="42" y="163.7">GND</text>
<text x="56.6" y="163.7">GPIO21</text>
<text x="67.9" y="162.1">40</text>
<text x="42.8" y="168.2">Raspberry Pi B+</text>
<text x="205.6" y="194.1">Title</text>
<text x="215.7" y="196.7">&lt;Title&gt;</text>
<text x="205.6" y="201.8">Size</text>
<text x="215.7" y="201.8">Document Number</text>
<text x="289.4" y="201.8">Rev</text>
<text x="205.6" y="209.4">Date:</text>
<text x="208.1" y="204.3">A4</text>
<text x="215.7" y="204.3">&lt;Doc&gt;</text>
<text x="218.8" y="209.4">Tuesday, March 10, 2020</text>
<text x="256.4" y="209.4">Sheet</text>
<text x="269.1" y="209.4">1</text>
<text x="276.7" y="209.4">of</text>
<text x="284.3" y="209.4">1</text>
<text x="291.9" y="204.3">&lt;RevC</text>
</g>
</svg>
